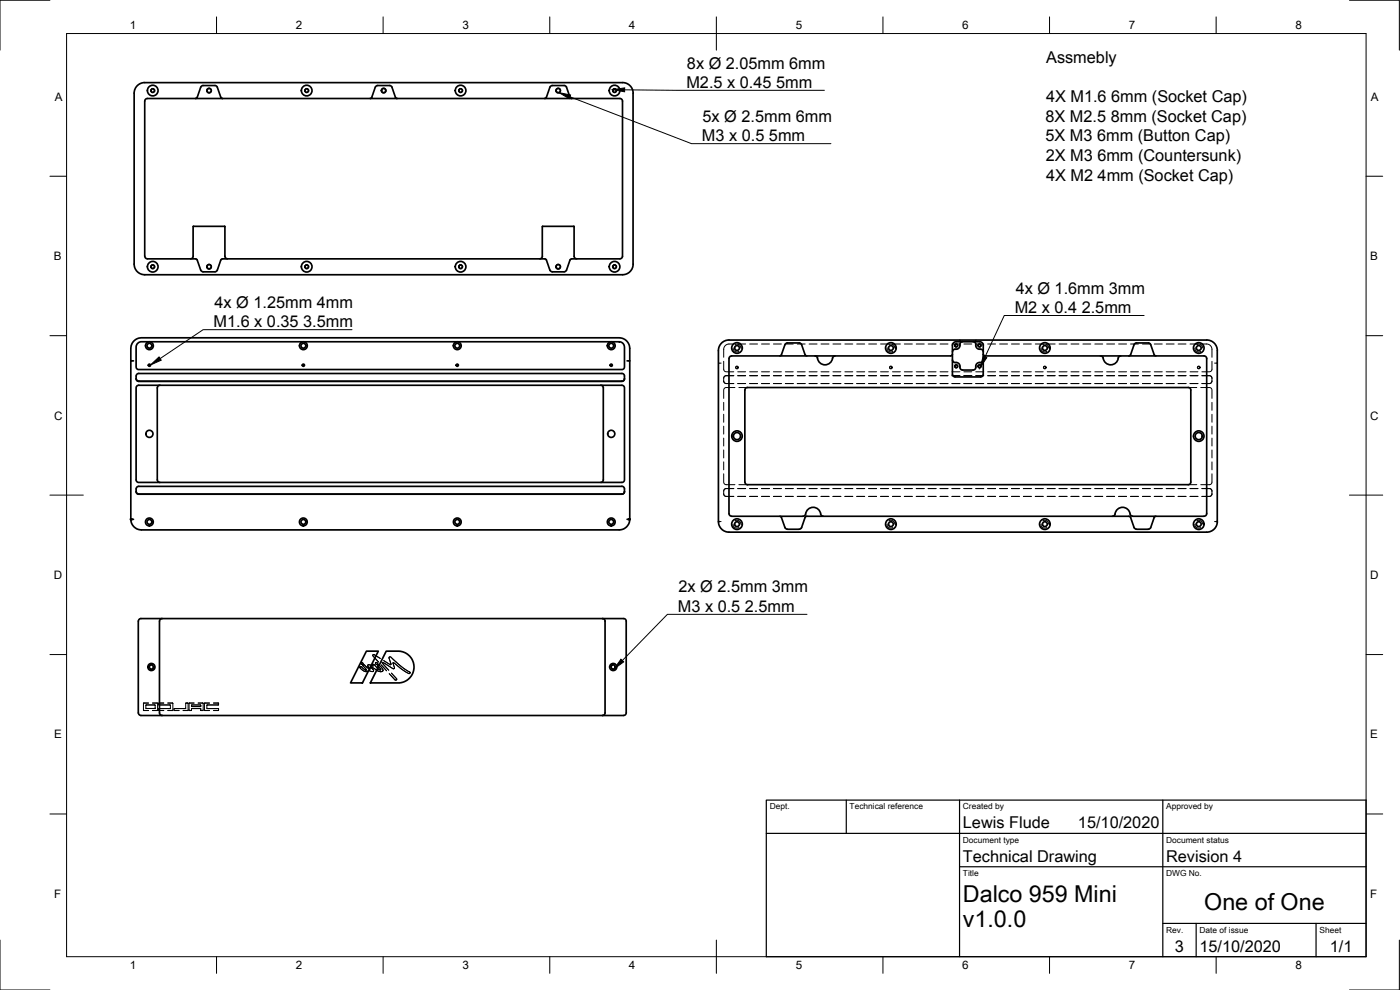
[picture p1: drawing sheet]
<svg xmlns="http://www.w3.org/2000/svg" width="420mm" height="297mm" viewBox="0 0 420 297" stroke-linecap="round" stroke-linejoin="round" font-family="sans-serif">
<!-- layer: Visible -->
<g fill="none" stroke="#000" stroke-width=".51">
<path d="M66.3 29.2l-1.1-3-.4-.5h-3.9l-.6 .5-1.1 3-.5 .3M66.3 29.2l.5 .3M113.3 25.7h3.6M113.3 25.7l-.7 .5-1 3-.5 .3M116.9 25.7l.7 .4 1.1 3.1 .5 .3M164 29.2l-.5 .3M164 29.2l1.1-3 .4-.5h3.8l.7 .5 1.1 3 .5 .3M190 28v51.3M190 28a3.1 3.1 0 0 0-3.2-3.2h-143.4a3.2 3.2 0 0 0-3.1 3.2v51.2a3.2 3.2 0 0 0 3.1 3.2h143.4a3.2 3.2 0 0 0 3.2-3.2M58 68v8.9M58 76.9a.77 .77 0 0 1-.8 .7M58 68l9.5-.1v9l.2 .5 .6 .2"/>
<path d="M66.3 78l-1.1 3.1M66.3 78l.5-.3h96.7l.5 .3M162 77.6a.74 .74 0 0 0 .8-.7v-9h9.4l.1 9a.77 .77 0 0 0 .8 .7M164 78l1 3.1M60.2 81.1l-1.3-3.4-14.7-.1-.7-.4v-46.9a.77 .77 0 0 1 .7-.7h141.8a.77 .77 0 0 1 .8 .7v46.9l-.8 .4-14.6 .1-1.4 3.4M60.3 81l.6 .6 3.6-.1 .7-.5M165.1 81l.6 .6 3.6-.1 .7-.5M39.3 108.2v47.6M40.1 108.3l-.8-.1v-3.7a3.2 3.2 0 0 1 3.1-3.1h143.4a3.2 3.2 0 0 1 3.2 3.1v51.3M40.9 112.8v.9M40.9 113.6a.77 .77 0 0 0 .7 .8M41.1 115.8l.4-.2h145.3l.3 .2 .3 .6v27.8l-.6 .5h-145.3l-.4-.1-.2-.6v-27.6z"/>
<path d="M41.4 102.9l1-.4h143.4a1.59 1.59 0 0 1 1.6 1.6v6l-.3 .6-.3 .2h-145.3l-.4-.2-.2-.6v-6.2zM41.6 112.1h145M41.6 114.4h145M41.6 112a.77 .77 0 0 0-.7 .8M48 115.6l-.6 .2-.2 .6v27.6a.77 .77 0 0 0 .8 .7M180.3 115.6a.77 .77 0 0 1 .8 .7v27.7l-.3 .5-.5 .2M186.6 112a.77 .77 0 0 1 .8 .8l-.1 1.1-.7 .5 .6-.2 .2-.6M189 108.2l-.8 .1M216.5 102.9a3 3 0 0 1 2.3-.9h143.4a3.1 3.1 0 0 1 3.1 3.2v51.3a3.2 3.2 0 0 1-3.2 3.2h-143.3a3.2 3.2 0 0 1-3.2-3.2v-51.3a3.2 3.2 0 0 1 .9-2.3zM219.6 106.8l-.6 .2-.2 .6v46.5a.77 .77 0 0 0 .8 .8M223.5 117v27.7M224.3 116.3h132.3"/>
<path d="M224.3 116.3a.77 .77 0 0 0-.7 .7M241.6 106.5l-1-3.1-.4-.4-3.9-.1-.7 .5-1.1 3.1-.4 .3M241.6 106.4l.5 .4M250.6 106.8l-.7 .4a2.34 2.34 0 0 1-2.3 2.3 2.34 2.34 0 0 1-2.3-2.3l-.7-.4M285.8 103.7l.1 8.6 .2 .6 .5 .2h7.7a.77 .77 0 0 0 .8-.8v-8.6M285.8 106.3l-.5 .5h-65.7M285.9 108l.4 .7a1.37 1.37 0 0 1 1.8 1.6M287 102.5h7M287 102.5l-.7 .2-.5 .9M288.1 110.3a.77 .77 0 0 0 .8 .7h3.2a.77 .77 0 0 0 .7-.7M288.1 103.6l-.5 1-1.3 .2-.4 .8M288.9 102.5a.88 .88 0 0 0-.8 1.2"/>
<path d="M292.1 102.5a.86 .86 0 0 1 .7 1.2M292.8 103.6l.5 1 1 .2a.77 .77 0 0 1 .8 .8M294 102.5l.6 .2 .5 .9M295.1 108a1.11 1.11 0 0 1-1.5 .8l-.5 .4-.3 1.1M295.1 106.3l.5 .5h43.2M336.3 106.8l-.6 .4a2.34 2.34 0 0 1-2.4 2.3 2.34 2.34 0 0 1-2.3-2.3l-.7-.4M338.8 106.8h22.6a.77 .77 0 0 1 .7 .8v46.5l-.2 .6-.5 .2M340.4 103.4l-1.1 3-.5 .4M344.6 102.9h-3.5l-.7 .5M344.6 102.9l.7 .5 1.1 3.1 .5 .3M356.6 116.3a.77 .77 0 0 1 .8 .7v27.6a.77 .77 0 0 1-.8 .8h-132.3a.77 .77 0 0 1-.7-.8M39.3 155.8a3.2 3.2 0 0 0 3.1 3.2h143.4a3.2 3.2 0 0 0 3.2-3.2"/>
<path d="M39.3 155.8h.8M40.9 146.7v.8M40.9 147.5a.77 .77 0 0 0 .7 .8h145M186.6 145.9h-145a.77 .77 0 0 0-.7 .8M186.6 145.9a.77 .77 0 0 1 .8 .8l-.1 1.1-.7 .5M188.2 155.8h.8M219.6 154.9h21.4M234.1 154.9l.4 .3 1.1 3.1 .7 .5M236.3 158.8h3.6M241.6 155.2l-1 3.1-.7 .5M241.6 155.2l.5-.3h96.7l.5 .3 1.1 3.1M246.3 154.2l.2 .5 .5 .2"/>
<path d="M246.3 154.2a2.31 2.31 0 0 0-2.4-2 2.31 2.31 0 0 0-2.2 2.3l-.7 .4M339.9 154.9h21.5M339.9 154.9l-.7-.4a2.34 2.34 0 0 0-2.3-2.3 2.34 2.34 0 0 0-2.3 2.3l-.7 .4M340.4 158.3l.7 .5M341.1 158.8h3.5M346.9 154.9l-.5 .3-1.1 3.1-.7 .5M41.5 186.4v27.5M48.7 185.6l-.6 .2-.2 .6v27.5a.77 .77 0 0 0 .8 .8M110 195.4h3.5l-4.7 9.5h-3.6zM115.9 195.4l4.8 .1 1.6 .8 1.1 1.2 .8 2-.1 1.7-.7 1.6-1.2 1.3-1.1 .5-1.3 .3h-8.7zM180.8 185.6a.77 .77 0 0 1 .8 .8v27.5a.77 .77 0 0 1-.8 .8M187.2 185.6h-144.9a.77 .77 0 0 0-.8 .8"/>
<path d="M187.2 185.6a.77 .77 0 0 1 .7 .8v27.5a.77 .77 0 0 1-.7 .8M41.5 213.9a.77 .77 0 0 0 .8 .8h144.9"/>
<circle cx="45.8" cy="27.2" r=".52"/>
<circle cx="45.8" cy="27.2" r="1.6"/>
<circle cx="62.7" cy="27.2" r=".62"/>
<circle cx="92" cy="27.2" r=".52"/>
<circle cx="92" cy="27.2" r="1.6"/>
<circle cx="115.1" cy="27.2" r=".62"/>
<circle cx="138.2" cy="27.2" r=".52"/>
<circle cx="138.2" cy="27.2" r="1.6"/>
<circle cx="167.5" cy="27.2" r=".62"/>
<circle cx="184.4" cy="27.2" r=".52"/>
<circle cx="184.4" cy="27.2" r="1.6"/>
<circle cx="45.8" cy="80" r=".52"/>
<circle cx="45.8" cy="80" r="1.6"/>
<circle cx="62.7" cy="80" r=".62"/>
<circle cx="92" cy="80" r=".52"/>
<circle cx="92" cy="80" r="1.6"/>
<circle cx="138.2" cy="80" r=".52"/>
<circle cx="138.2" cy="80" r="1.6"/>
<circle cx="167.5" cy="80" r=".62"/>
<circle cx="184.4" cy="80" r=".52"/>
<circle cx="184.4" cy="80" r="1.6"/>
<circle cx="44.8" cy="103.7" r=".73"/>
<circle cx="44.8" cy="109.6" r=".33"/>
<circle cx="44.8" cy="103.7" r="1.17"/>
<circle cx="91" cy="103.7" r=".73"/>
<circle cx="91" cy="109.6" r=".33"/>
<circle cx="91" cy="103.7" r="1.17"/>
<circle cx="137.2" cy="103.7" r=".73"/>
<circle cx="137.2" cy="109.6" r=".33"/>
<circle cx="137.2" cy="103.7" r="1.17"/>
<circle cx="183.4" cy="103.7" r=".73"/>
<circle cx="183.4" cy="109.6" r=".33"/>
<circle cx="183.4" cy="103.7" r="1.17"/>
<circle cx="221.2" cy="104.4" r="1.6"/>
<circle cx="221.2" cy="104.4" r=".73"/>
<circle cx="267.4" cy="104.4" r="1.6"/>
<circle cx="267.4" cy="104.4" r=".73"/>
<circle cx="287" cy="109.9" r=".41"/>
<circle cx="287" cy="103.6" r=".41"/>
<circle cx="294" cy="103.6" r=".41"/>
<circle cx="294" cy="109.9" r=".41"/>
<circle cx="313.6" cy="104.4" r="1.6"/>
<circle cx="313.6" cy="104.4" r=".73"/>
<circle cx="359.8" cy="104.4" r=".73"/>
<circle cx="359.8" cy="104.4" r="1.6"/>
<circle cx="44.8" cy="130.2" r="1.07"/>
<circle cx="183.4" cy="130.2" r="1.07"/>
<circle cx="221.2" cy="130.8" r="1.07"/>
<circle cx="221.2" cy="130.8" r="1.58"/>
<circle cx="359.8" cy="130.8" r="1.07"/>
<circle cx="359.8" cy="130.8" r="1.58"/>
<circle cx="44.8" cy="156.6" r="1.17"/>
<circle cx="44.8" cy="156.6" r=".73"/>
<circle cx="91" cy="156.6" r="1.18"/>
<circle cx="91" cy="156.6" r=".73"/>
<circle cx="137.2" cy="156.6" r=".73"/>
<circle cx="137.2" cy="156.6" r="1.18"/>
<circle cx="183.4" cy="156.6" r="1.17"/>
<circle cx="183.4" cy="156.6" r=".73"/>
<circle cx="221.2" cy="157.3" r="1.6"/>
<circle cx="221.2" cy="157.3" r=".73"/>
<circle cx="267.4" cy="157.3" r="1.6"/>
<circle cx="267.4" cy="157.3" r=".73"/>
<circle cx="313.6" cy="157.3" r="1.6"/>
<circle cx="313.6" cy="157.3" r=".73"/>
<circle cx="359.8" cy="157.3" r="1.6"/>
<circle cx="359.8" cy="157.3" r=".73"/>
<circle cx="45.4" cy="200.1" r=".62"/>
<circle cx="45.4" cy="200.1" r="1.07"/>
<circle cx="184" cy="200.1" r=".62"/>
<circle cx="184" cy="200.1" r="1.07"/>
</g>
<!-- layer: Visible Narrow -->
<g fill="none" stroke="#000" stroke-width=".3">
<circle cx="45.8" cy="27.2" r=".65"/>
<circle cx="62.7" cy="27.2" r=".77"/>
<circle cx="92" cy="27.2" r=".65"/>
<circle cx="115.1" cy="27.2" r=".77"/>
<circle cx="138.2" cy="27.2" r=".65"/>
<circle cx="167.5" cy="27.2" r=".77"/>
<circle cx="184.4" cy="27.2" r=".65"/>
<circle cx="45.8" cy="80" r=".65"/>
<circle cx="62.7" cy="80" r=".77"/>
<circle cx="92" cy="80" r=".65"/>
<circle cx="138.2" cy="80" r=".65"/>
<circle cx="167.5" cy="80" r=".77"/>
<circle cx="184.4" cy="80" r=".65"/>
<circle cx="287" cy="103.6" r=".52"/>
<circle cx="287" cy="109.9" r=".52"/>
<circle cx="294" cy="103.6" r=".52"/>
<circle cx="294" cy="109.9" r=".52"/>
</g>
<!-- layer: Visible -->
<g fill="#000" stroke="#000" stroke-width=".3">
<circle cx="39.3" cy="155.8" r=".24"/>
<circle cx="39.5" cy="155.8" r=".24"/>
<circle cx="188.7" cy="155.8" r=".24"/>
<circle cx="189" cy="155.8" r=".24"/>
</g>
<!-- layer: Hidden -->
<g fill="none" stroke="#000" stroke-width=".3">
<path d="M215.6 108.9l.8 .1M217.2 114.3l.1 .4 .5 .3 2.4 .1h-2.4l-.3-.2zM217.2 108.4l.1 2.8 .7 .4h2.2M220 104.4a1.17 1.17 0 0 0 1.8 1M220.2 112.7h-2.2a.76 .76 0 0 0-.8 .8M220.2 103.2h-1.4a1.61 1.61 0 0 0-1.6 1.6v2.4M220.2 112.7l-2.7 .1-.3 .5v1M220.6 116.3l-3.1 .1-.3 .6v2.5M220.6 103.4a1.16 1.16 0 0 1 1.7 1M221.4 112.7h2.4M221.4 115.1h2.4M221.4 103.2h2.4"/>
<path d="M221.4 111.6h2.4M221.7 116.3h2.6M225 112.7h2.4M225 115.1h2.4M225 103.2h2.4M225 111.6h2.4M228.5 112.7h2.4M228.5 115.1h2.4M228.5 103.2h2.4M228.5 111.6h2.4M232.1 112.7h2.4M232.1 115.1h2.4"/>
<path d="M232.1 103.2h2.4M232.1 111.6h2.4M235.7 112.7h2.4M235.7 115.1h2.4M235.7 103.2h2.4M235.7 111.6h2.4M239.3 112.7h2.3M239.3 115.1h2.3M239.3 103.2h2.3M239.3 111.6h2.3M242.8 112.7h2.4M242.8 115.1h2.4"/>
<path d="M242.8 103.2h2.4M242.8 111.6h2.4M246.4 112.7h2.4M246.4 115.1h2.4M246.4 103.2h2.4M246.4 111.6h2.4M250 112.7h2.3M250 115.1h2.3M250 103.2h2.3M250 111.6h2.3M253.6 112.7h2.3M253.6 115.1h2.3"/>
<path d="M253.6 103.2h2.3M253.6 111.6h2.3M257.1 112.7h2.4M257.1 115.1h2.4M257.1 103.2h2.4M257.1 111.6h2.4M260.7 112.7h2.4M260.7 115.1h2.4M260.7 103.2h2.4M260.7 111.6h2.4M264.3 112.7h2.3M264.3 115.1h2.3"/>
<path d="M264.3 103.2h2.3M264.3 111.6h2.3M266.2 104.4a1.15 1.15 0 0 0 1.7 1M266.8 103.4a1.18 1.18 0 0 1 1.7 1M267.8 112.7h2.4M267.8 115.1h2.4M267.8 103.2h2.4M267.8 111.6h2.4M271.4 112.7h2.4M271.4 115.1h2.4M271.4 103.2h2.4M271.4 111.6h2.4"/>
<path d="M275 112.7h2.4M275 115.1h2.4M275 103.2h2.4M275 111.6h2.4M278.6 112.7h2.3M278.6 115.1h2.3M278.6 103.2h2.3M278.6 111.6h2.3M282.1 112.7h2.4M282.1 115.1h2.4M282.1 103.2h2.4M282.1 111.6h2.4"/>
<path d="M285.7 112.7h2.4M285.7 115.1h2.4M285.7 103.2h2.4M285.7 111.6h2.4M288 102l.2 .5M289.3 112.7h2.4M289.3 115.1h2.4M289.3 103.2h2.4M289.3 111.6h2.4M292.8 112.7h2.4M292.8 115.1h2.4M292.8 103.2h2.4"/>
<path d="M292.8 111.6h2.4M292.9 102l-.2 .5M296.4 112.7h2.4M296.4 115.1h2.4M296.4 103.2h2.4M296.4 111.6h2.4M300 112.7h2.4M300 115.1h2.4M300 103.2h2.4M300 111.6h2.4M303.6 112.7h2.3M303.6 115.1h2.3"/>
<path d="M303.6 103.2h2.3M303.6 111.6h2.3M307.1 112.7h2.4M307.1 115.1h2.4M307.1 103.2h2.4M307.1 111.6h2.4M310.7 112.7h2.4M310.7 115.1h2.4M310.7 103.2h2.4M310.7 111.6h2.4M312.4 104.4a1.15 1.15 0 0 0 1.8 1M313 103.4a1.16 1.16 0 0 1 1.7 1"/>
<path d="M314.3 112.7h2.4M314.3 115.1h2.4M314.3 103.2h2.4M314.3 111.6h2.4M317.8 112.7h2.4M317.8 115.1h2.4M317.8 103.2h2.4M317.8 111.6h2.4M321.4 112.7h2.4M321.4 115.1h2.4M321.4 103.2h2.4M321.4 111.6h2.4"/>
<path d="M325 112.7h2.4M325 115.1h2.4M325 103.2h2.4M325 111.6h2.4M328.6 112.7h2.3M328.6 115.1h2.3M328.6 103.2h2.3M328.6 111.6h2.3M332.1 112.7h2.4M332.1 115.1h2.4M332.1 103.2h2.4M332.1 111.6h2.4"/>
<path d="M335.7 112.7h2.4M335.7 115.1h2.4M335.7 103.2h2.4M335.7 111.6h2.4M339.3 112.7h2.4M339.3 115.1h2.4M339.3 103.2h2.4M339.3 111.6h2.4M342.9 112.7h2.3M342.9 115.1h2.3M342.9 103.2h2.3M342.9 111.6h2.3"/>
<path d="M346.4 112.7h2.4M346.4 115.1h2.4M346.4 103.2h2.4M346.4 111.6h2.4M350 112.7h2.4M350 115.1h2.4M350 103.2h2.4M350 111.6h2.4M353.6 112.7h2.3M353.6 115.1h2.3M353.6 103.2h2.3M353.6 111.6h2.3"/>
<path d="M356.6 116.3h2.6M357.1 112.7h2.4M357.1 115.1h2.4M357.1 103.2h2.4M357.1 111.6h2.4M358.6 104.4a1.16 1.16 0 0 0 1.7 1M359.2 103.4a1.17 1.17 0 0 1 1.7 1M360.4 116.3l3.1 .1 .2 .6v2.5M360.7 112.7h2.2a.76 .76 0 0 1 .8 .8M360.7 115.1l2.4-.1 .5-.3 .1-.4a.76 .76 0 0 1-.8 .8zM360.7 103.2h1.4a1.61 1.61 0 0 1 1.6 1.6v2.4M360.7 112.7h2.5l.5 .8"/>
<path d="M363.7 113.5v.8M363.7 108.4l-.1 2.8-.7 .4h-2.2M365.3 108.9l-.8 .1M217.2 120.7v2.4M217.2 124.3v2.4M217.2 127.9v2.3M217.2 131.5v2.3M217.2 135v2.4M217.2 138.6v2.4M363.7 120.7v2.4M363.7 124.3v2.4M363.7 127.9v2.3"/>
<path d="M363.7 131.5v2.3M363.7 135v2.4M363.7 138.6v2.4M215.6 156.5h.8M217.2 142.2v2.5l.3 .6 3.1 .1M217.2 148.2h.1M220 157.3a1.19 1.19 0 0 0 1.8 1M220.2 146.6h-2.4l-.3 .2-.3 .6M220.2 146.6h-2.2l-.6 .2-.2 1.4 .3 .6 2.7 .2h-2.2a.76 .76 0 0 1-.8-.8M220.6 156.3a1.18 1.18 0 0 1 1.7 1M221.4 146.6h2.4M221.4 148.9h2.4"/>
<path d="M221.7 145.4h2.6M225 146.6h2.4M225 148.9h2.4M228.5 146.6h2.4M228.5 148.9h2.4M232.1 146.6h2.4M232.1 148.9h2.4M235.7 146.6h2.4M235.7 148.9h2.4M239.3 146.6h2.3M239.3 148.9h2.3M242.8 146.6h2.4"/>
<path d="M242.8 148.9h2.4M246.4 146.6h2.4M246.4 148.9h2.4M250 146.6h2.3M250 148.9h2.3M253.6 146.6h2.3M253.6 148.9h2.3M257.1 146.6h2.4M257.1 148.9h2.4M260.7 146.6h2.4M260.7 148.9h2.4M264.3 146.6h2.3"/>
<path d="M264.3 148.9h2.3M266.2 157.3a1.16 1.16 0 0 0 1.7 1M266.8 156.3a1.2 1.2 0 0 1 1.7 1M267.8 146.6h2.4M267.8 148.9h2.4M271.4 146.6h2.4M271.4 148.9h2.4M275 146.6h2.4M275 148.9h2.4M278.6 146.6h2.3M278.6 148.9h2.3M282.1 146.6h2.4"/>
<path d="M282.1 148.9h2.4M285.7 146.6h2.4M285.7 148.9h2.4M289.3 146.6h2.4M289.3 148.9h2.4M292.8 146.6h2.4M292.8 148.9h2.4M296.4 146.6h2.4M296.4 148.9h2.4M300 146.6h2.4M300 148.9h2.4M303.6 146.6h2.3"/>
<path d="M303.6 148.9h2.3M307.1 146.6h2.4M307.1 148.9h2.4M310.7 146.6h2.4M310.7 148.9h2.4M312.4 157.3a1.16 1.16 0 0 0 1.8 1M313 156.3a1.18 1.18 0 0 1 1.7 1M314.3 146.6h2.4M314.3 148.9h2.4M317.8 146.6h2.4M317.8 148.9h2.4M321.4 146.6h2.4"/>
<path d="M321.4 148.9h2.4M325 146.6h2.4M325 148.9h2.4M328.6 146.6h2.3M328.6 148.9h2.3M332.1 146.6h2.4M332.1 148.9h2.4M335.7 146.6h2.4M335.7 148.9h2.4M339.3 146.6h2.4M339.3 148.9h2.4M342.9 146.6h2.3"/>
<path d="M342.9 148.9h2.3M346.4 146.6h2.4M346.4 148.9h2.4M350 146.6h2.4M350 148.9h2.4M353.6 146.6h2.3M353.6 148.9h2.3M356.6 145.4h2.6M357.1 146.6h2.4M357.1 148.9h2.4M358.6 157.3a1.18 1.18 0 0 0 1.7 1M359.2 156.3a1.19 1.19 0 0 1 1.7 1"/>
<path d="M360.7 149l2.5-.1 .5-.7a.76 .76 0 0 1-.8 .8zM360.7 146.6h2.4l.4 .2 .2 .6M360.7 146.6h2.5l.5 .7M363.7 142.2v2.5l-.2 .6-3.1 .1M363.7 147.3v.9M364.5 156.5h.8M108.3 199h.1M108.3 198.9l.5-.1 .2 .5-.5 .1zM108.7 199.4l-.4-.4 .2-.3 .4 .3v.4M108.9 199.3l-.2 .1M108.9 199.6v.1M109 199.5l.1 .4"/>
<path d="M109 199.5h.3l.6 .6M109 199.1v.1M109.1 199.9l.8 .9-.1 .2M110.3 199.7v.1M111.8 199.5l.1 .2M111.8 199.5l.2-.2 .3 .1 1.1 1.2M111.8 199.6h.1M111.9 199.7v.1M111.9 196.6v.1M111.9 196.5l.4-.1 1.8 1.2-1.8-1.1a.27 .27 0 0 0-.4 0 .27 .27 0 0 0 0 .3l1.7 1.8-1.7-1.8zM112 199.8l-1.6-.3-.1 .3 .8 .9-.4-.1M112.7 198.9l.4-.1 .3 .4-.4 .2z"/>
<path d="M112.7 198.9l.4-.1 .2 .5h-.5zM112.7 199h.1M113.3 199.7l.1 .2M113.3 199.7h.1M113.4 199.5l-.1 .1M113.4 199.5h.3M113.4 199.1v.1M113.4 199.9l.7 .7M113.7 199.5l.2 .2M113.9 199.6l1 1.3-.3 .6M114.4 199.5l1.6 1.8M114.7 198.8h.1"/>
<path d="M115.5 199.1h.1M116.8 197.3l.1-.2h.4l3.5 3.2 2.2 1.4a.27 .27 0 0 1 0 .3 .27 .27 0 0 1-.4 .1l-1.9-1.2-2.5-2-.3 .1 .5 1.4-.4 .3-3.3-1.9 2 2.3-2-2.3 3.3 1.8 .4-.2-.5-1.4 .2-.2 2.6 2.1 2 1.2a.27 .27 0 0 0 .4-.1 .27 .27 0 0 0-.2-.4l-1.8-1.1-3.9-3.4-.4 .2 .5 1.9v.2l-.3-.1M116.8 197.4l.5 2.1-2.2-1.3 1.9 1.1M116.8 197.4h.1M117 199.3v.1M117.3 199v.1M117.3 199.3h.1M117.9 198.9v.1M118.1 197.9h.1M118.9 198.7h.1M43.1 211.1v2l1.5 .1M43.1 213l1.5 .2"/>
<path d="M43.8 211.6l.1 1M43.8 212.4l.1 .2M43.9 211.5h2.6l.1 .9M43.9 211.5l-.1 .2M43.9 211.5l-.1 .1M43.9 212.6h2.5M44.6 211l-1.5 .1M44.6 210.9l-1.5 .2M45.8 211l1.5 .1M45.8 210.9l1.5 .2M46.4 212.6l.2-.2zM47.3 211.1v2.1h-1.5"/>
<path d="M47.3 213l-1.5 .2M47.6 211.4l.1 .1zM47.6 212.6l3.5-.1zM47.6 211.1v.3M47.6 212.7v.3M47.8 211.5h3.2M49.1 211l-1.5 .1M49.1 210.9l-1.5 .2M49.1 213.2l-1.5-.2 .1 .2h1.4M50.4 211l1.5 .1M50.4 210.9l1.5 .2M51 211.5l.1 .2"/>
<path d="M51 211.5l.1 .1M51.1 211.6v.9M51.9 211.1v2l-1.5 .1M51.9 213l-1.5 .2M52.2 212.7v.3M52.2 212.6l3.5-.1zM53.7 213.2l-1.5-.2 .1 .2h1.4M55.7 211.1h.8M55.7 211.1v1.4M56.5 211.1v2l-1.6 .1M56.5 213l-1.6 .2M56.7 213l.8 .1-.7 .1z"/>
<path d="M56.7 211.1v1.9M57.5 211.6v.4l2.8-.1h-2.8M57.5 212.7h2.8M57.6 211.5h2.6l.1 .4M57.6 211.5l-.1 .2M57.6 211.5l-.1 .1M58.3 211l-1.6 .1M58.3 210.9l-1.6 .2M59.5 211l1.5 .1M59.5 210.9l1.5 .2M60.3 212.7l-2.7-.1-.1 .4M60.3 212.7v.3"/>
<path d="M61 211.1v2h-.7l.7-.1M61.4 211.1v1.9M62.1 212.5l3.5 .2M62.9 213.2l-1.5-.2v.2h1.5M62.9 211l-1.5 .1M62.9 210.9l-1.5 .2M64.1 211l1.5 .1M64.1 210.9l1.5 .2M65.5 211.5h-3.3l-.1 1 3.5 .2M65.6 212.7l-.1 .5h-1.4M65.6 213l-1.5 .2M65.6 211.1l-.1 .4"/>
<path d="M65.6 211.4l-.1 .1M108 200.2v.1M108 200.2l.5-.2 .8 .9M108 200.2h.1M108 200.1l.4-.1 .9 .9 .6 .2-1-1.4v-.2h.4l1.7 1.3-.7-.9 .1-.3 .7-.1 .9 .3-.2-.3 .4-.1 1.5 1.5 .5 .1 .1-.2-1-1 .3-.3 1.2 1.2 .1 .5a1.73 1.73 0 0 1-2.4-.5l-1.3-.6 .8 .9a.44 .44 0 0 1-.2 .6 .44 .44 0 0 1-.5-.2l-.6-.2-.6 .3-.8-.1-1.1-.9zM108 200.4l1.3 1 .9 .1M109.3 200.9l.5 .2M109.9 200.1l.8 .6M110 201h.1M110.5 201.3l-.3 .2M110.5 201.3h.1M110.5 201.2v.1"/>
<path d="M110.7 201.2l1 .3 .4-.2M110.7 201.2l-.2 .1M111.1 200.7h.1M111.2 200.1h.1M112.1 201.3l-.9-1.2 2.3 1.2M112.1 201.2h.1M113.4 200.6l.3 .3M113.5 201.3l1.1 .2M114.1 200.6l.1 .4-.5-.1M114.3 200.9h.1M115 201.1h.1M118.1 200.6v.1"/>
<path d="M118.4 200.3v.1M118.4 200.5h.1M118.8 204v.1M118.9 204h.1M119 203.6l-1.5-1.6 1.5 1.7a.31 .31 0 0 1-.1 .4 .31 .31 0 0 1-.4-.1l-1.7-1.9 1.7 1.9M119 203.6v.1a.31 .31 0 0 1-.1 .3 .31 .31 0 0 1-.4-.1M119 203.6v.1M119.1 203.8h.1M122.6 202.1h.1M122.8 202.1h.1M122.9 201.6h.1M123.1 201.7v.2"/>
<circle cx="221.2" cy="110.3" r=".32"/>
<circle cx="267.4" cy="110.3" r=".31"/>
<circle cx="313.6" cy="110.3" r=".32"/>
<circle cx="359.8" cy="110.3" r=".31"/>
</g>
<!-- layer: Hidden Narrow -->
<g fill="none" stroke="#000" stroke-width=".3">
<path d="M45.8 199.5h-.8l-.3 .6M184.4 199.5h-.8l-.4 .6M46.2 200.1v.1a.75 .75 0 0 1-1.2 .6M184.8 200.1v.1a.76 .76 0 0 1-1.2 .6"/>
<circle cx="221.2" cy="110.3" r=".41"/>
<circle cx="267.4" cy="110.3" r=".42"/>
<circle cx="313.6" cy="110.3" r=".42"/>
<circle cx="359.8" cy="110.3" r=".41"/>
</g>
<!-- layer: Hidden -->
<g fill="#000" stroke="#000" stroke-width=".3">
<circle cx="215.9" cy="156.5" r=".11"/>
<circle cx="365.1" cy="156.5" r=".11"/>
</g>
<!-- layer: Border -->
<g fill="none" stroke="#000" stroke-width=".3">
<path d="M15 .1h-15v15M20 10.1h390v276.9h-390zM65 5.1v5M115 5.1v5M165 5.1v5M215 5.1v10M265 5.1v5M315 5.1v5M365 5.1v5M405 .1h15v15M15 52.9h5M410 52.9h5"/>
<path d="M15 100.7h5M410 100.7h5M15 148.6h10M405 148.6h10M15 196.4h5M410 196.4h5M15 244.2h5M410 244.2h5M0 282.1v14.9h15M65 287v5M115 287v5M165 287v5"/>
<path d="M215 282.1v9.9M265 287v5M315 287v5M365 287v5M420 282.1v14.9h-15"/>
</g>
<!-- layer: TitleBlock -->
<path d="M230 240.1h180v46.9h-180zM230 250h180M254 240.1v9.9M288 240.1v46.9M349 240.1v46.9M288 260.1h122M349 277.1h61M359 277.1v9.9M395 277.1v9.9" fill="none" stroke="#000" stroke-width=".36"/>
<!-- layer: Annotations -->
<path d="M167.7 27.8l3.5 .7-.4 1.1zM184 26.9l3.5-.5v1.1zM45.1 109.5l2.6-2.4 .7 1zM295.1 106.9l1 .4-2 3zM186.4 197.8l.8 .8-2.9 2.1z" fill="#000" stroke="#000" stroke-width=".3"/>
<path d="M171 29l36.5 14.1h41.9M187.5 27l59.9 .1M105.6 98.9h-44.6l-12.9 8.7M343.4 94.7h-42l-5.8 12.4M242.2 184.3h-41.9l-13.5 13.9" fill="none" stroke="#000" stroke-width=".3"/>
<g font-size="7">
<text x="289" y="270.6">Dalco 959 Mini</text>
<text x="361.4" y="273">One of One</text>
<text x="289" y="278.1">v1.0.0</text>
</g>
<g font-size="4.9">
<text x="206.2" y="20.6">8x Ø 2.05mm 6mm</text>
<text x="314" y="18.9">Assmebly</text>
<text x="206" y="26.4">M2.5 x 0.45 5mm</text>
<text x="313.9" y="30.6">4X M1.6 6mm (Socket Cap)</text>
<text x="210.8" y="36.6">5x Ø 2.5mm 6mm</text>
<text x="313.8" y="36.5">8X M2.5 8mm (Socket Cap)</text>
<text x="210.7" y="42.4">M3 x 0.5 5mm</text>
<text x="313.8" y="42.4">5X M3 6mm (Button Cap)</text>
<text x="313.8" y="48.3">2X M3 6mm (Countersunk)</text>
<text x="313.9" y="54.2">4X M2 4mm (Socket Cap)</text>
<text x="304.8" y="88.1">4x Ø 1.6mm 3mm</text>
<text x="64.4" y="92.4">4x Ø 1.25mm 4mm</text>
<text x="304.5" y="94">M2 x 0.4 2.5mm</text>
<text x="64.1" y="98.2">M1.6 x 0.35 3.5mm</text>
<text x="203.6" y="177.8">2x Ø 2.5mm 3mm</text>
<text x="203.4" y="183.6">M3 x 0.5 2.5mm</text>
<text x="289" y="248.5">Lewis Flude</text>
<text x="323.5" y="248.5">15/10/2020</text>
<text x="289" y="258.6">Technical Drawing</text>
<text x="350" y="258.6">Revision 4</text>
<text x="352.6" y="285.7">3</text>
<text x="360" y="285.5">15/10/2020</text>
<text x="399.1" y="285.7">1/1</text>
</g>
<g font-size="3.5">
<text x="39" y="8.8">1</text>
<text x="88.8" y="8.8">2</text>
<text x="138.8" y="8.8">3</text>
<text x="188.7" y="8.8">4</text>
<text x="238.8" y="8.8">5</text>
<text x="288.7" y="8.8">6</text>
<text x="338.8" y="8.8">7</text>
<text x="388.8" y="8.8">8</text>
<text x="16.4" y="30.2">A</text>
<text x="411.4" y="30.2">A</text>
<text x="16.2" y="78">B</text>
<text x="411.2" y="78">B</text>
<text x="16.2" y="125.9">C</text>
<text x="411.2" y="125.9">C</text>
<text x="16.2" y="173.7">D</text>
<text x="411.2" y="173.7">D</text>
<text x="16.2" y="221.6">E</text>
<text x="411.2" y="221.6">E</text>
<text x="16.2" y="269.4">F</text>
<text x="411.2" y="269.4">F</text>
<text x="39" y="290.8">1</text>
<text x="88.8" y="290.8">2</text>
<text x="138.8" y="290.8">3</text>
<text x="188.7" y="290.8">4</text>
<text x="238.8" y="290.8">5</text>
<text x="288.7" y="290.8">6</text>
<text x="338.8" y="290.8">7</text>
<text x="388.8" y="290.8">8</text>
</g>
<g font-size="2.5">
<text x="231" y="242.9">Dept.</text>
<text x="255" y="242.9">Technical reference</text>
<text x="289" y="242.9">Created by</text>
<text x="350" y="242.9">Approved by</text>
<text x="289" y="252.8">Document type</text>
<text x="350" y="252.8">Document status</text>
<text x="289" y="262.9">Title</text>
<text x="350" y="262.9">DWG No.</text>
<text x="350" y="279.9">Rev.</text>
<text x="360" y="279.9">Date of issue</text>
<text x="396" y="279.9">Sheet</text>
</g>
</svg>
